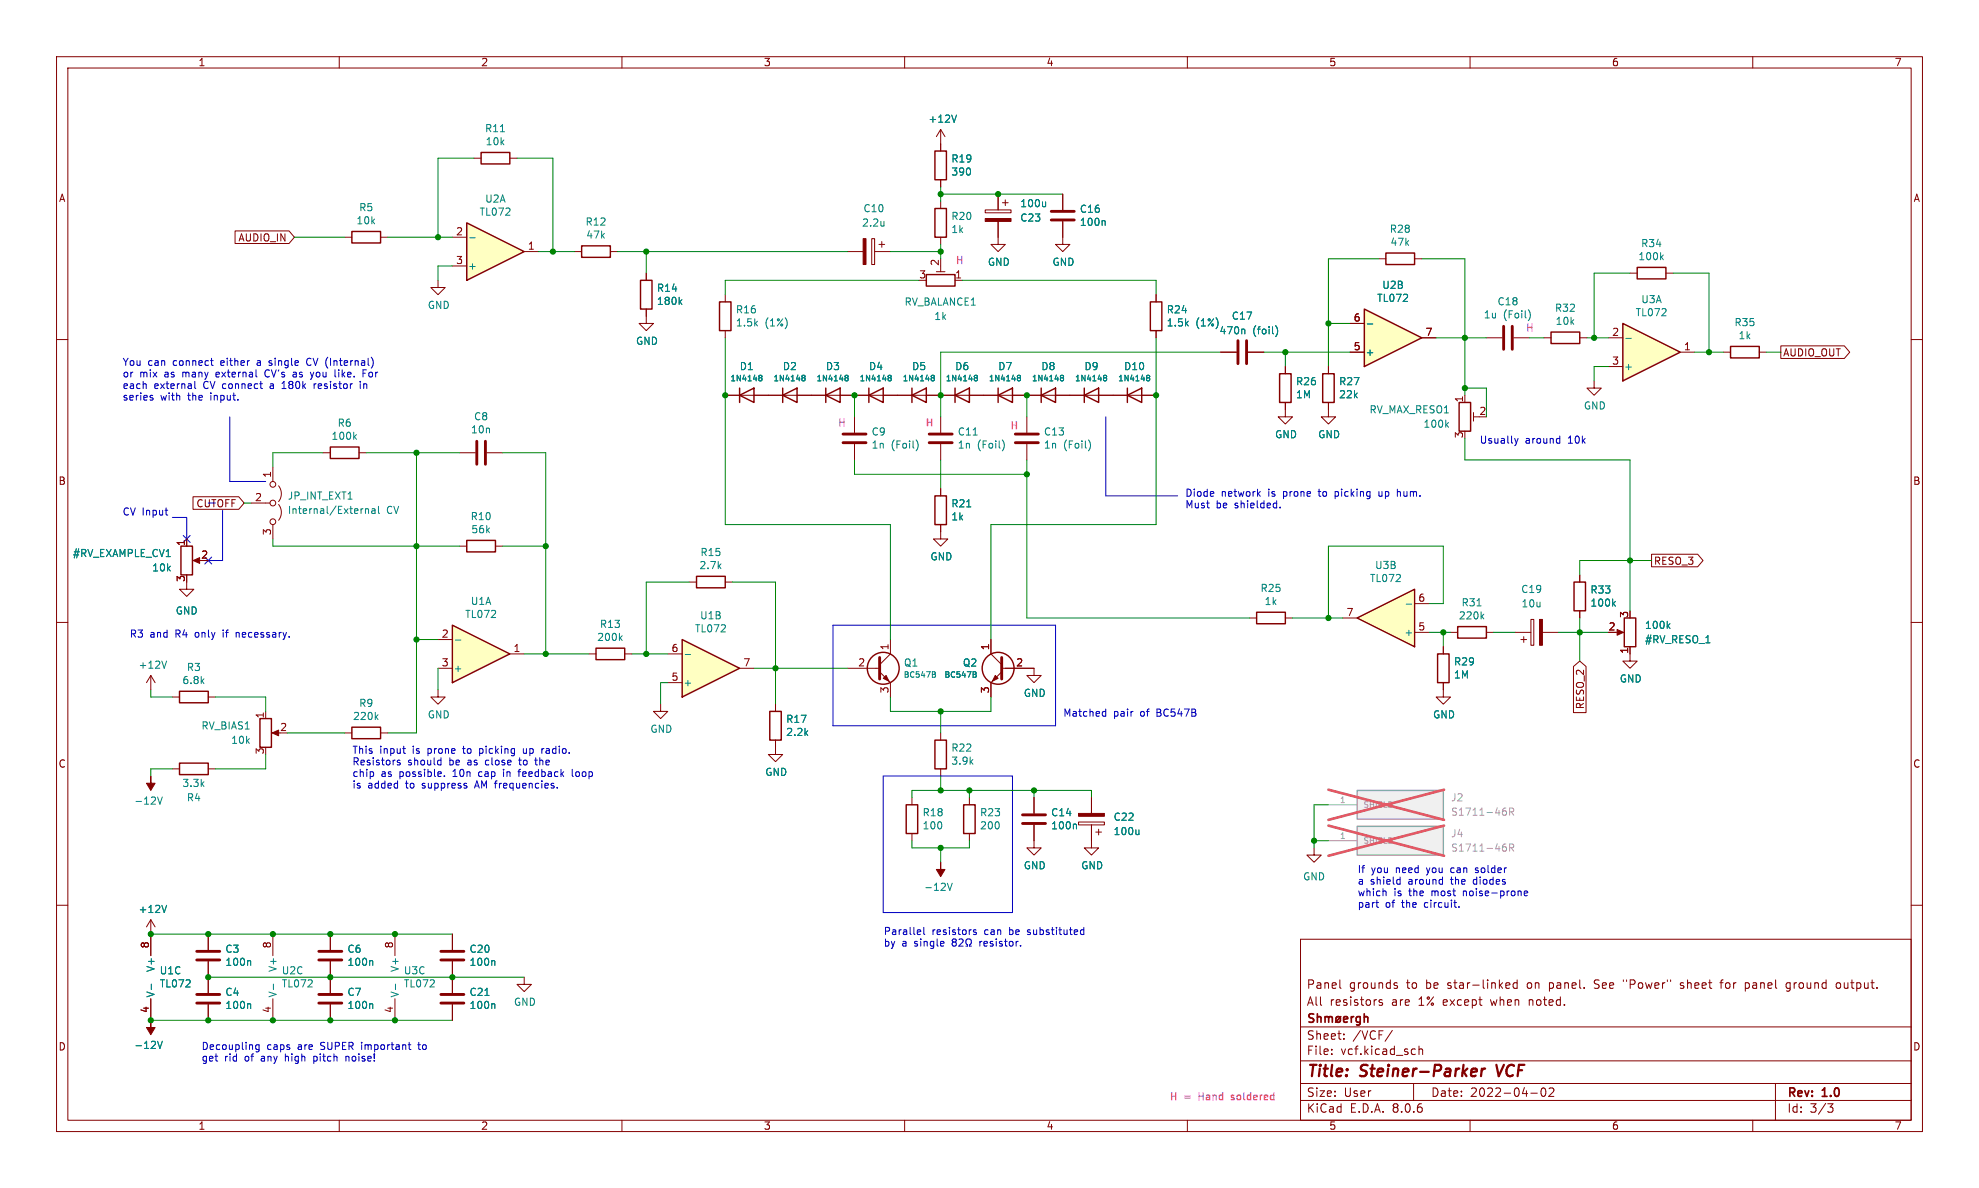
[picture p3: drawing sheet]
<svg xmlns="http://www.w3.org/2000/svg" width="350mm" height="210mm" viewBox="0 0 350 210" stroke-linecap="round" stroke-linejoin="round" font-family="sans-serif">
<g fill="none" stroke="#840000" stroke-width=".18">
<path d="M10 10h330v190h-330zM12 12h326v186h-326zM60 10v2M110 10v2M160 10v2M210 10v2M260 10v2M310 10v2M10 60h2M338 60h2M10 110h2M338 110h2"/>
<path d="M10 160h2M230 166h108v32h-108zM237 173.2v1.3l.2 .2M244.5 176.8l-.4-.1-.2 .2 .1 .2 .5 .2v.3h-.6M246.8 174.2l.3 .1 .1 .2-.2 .2h-.3M246.8 173.7l.3 .1M266.4 174.6h.6M266.4 173.8l.4-.1 .2 .4-.7 .1M268.3 173.8l-.4-.1-.3 .3v.4l.2 .2h.5M268.3 173.2v1.5M282 174.6l.2 .1M282.1 173.3l-.1 .2 .1 .4"/>
<path d="M287.1 173.2v.3M297.2 174.6l.4 .1M297.6 173.7l-.3 .1-.1 .1 .1 .2 .3 .1M304.2 173.7h.6M304.8 173.2l-.4 .2v1.3M308.7 173.8l.4-.1 .3 .3M308.7 173.7v1.5M309.4 174.4l-.3 .3-.4-.1M316.6 173.8l-.4-.1-.3 .3v.4l.1 .2h.6M316.6 173.7v1.2l-.3 .3-.3-.1M324.9 173.8l.4-.1 .2 .3v.4l-.2 .3-.4-.1-.1-.2v-.4zM338 160h2"/>
<path d="M60 198v2M110 198v2M160 198v2M210 198v2M230 194.5h108M230 191.5h108M230 187.5h108M230 181.5h108M235.5 186.3v.1M235.5 185.5v.1M237.7 183.6v.1M237.7 182.8v.1"/>
<path d="M246.3 182.1l-1.3 2M250 191.5v3M250.2 185.4l.1 .1M250.3 186.3l-.1 .1M251 184.9v1.5M251 185.6l.2-.2 .3 .1 .1 .9M260 198v2M270.8 193.2h1.1M272.8 192.4l.1-.1a.81 .81 0 0 1 .6 .6 .81 .81 0 0 1-.3 .8l-.2 .1a.82 .82 0 0 1-.5-.6 .82 .82 0 0 1 .3-.8zM274 192.5l.5-.2 .3 .2v.2l-.9 1.1h.9M310 198v2M314 191.5v6.5"/>
<path d="M323.3 195.1h.9l-.5 .6 .4 .1 .1 .5-.3 .3h-.4"/>
</g>
<path d="M261 188.9l.1 .1 .1 .4-1 .2M261 190.1l-.2 .1M262.1 188.9l-.2 1.3M262.7 188.9l-.4 .1-.3 .3M264.7 188.2l.4 2" fill="none" stroke="#840000" stroke-width=".4"/>
<g fill="none" stroke="#840000" stroke-width=".3">
<path d="M232.4 179.3l-.6-.1-.3 .3 .1 .4 .7 .2v.5l-.2 .1-.6-.1M233 179.9l.2-.2 .4 .1v.9M233 179.2v1.5M234.4 179.9l.4-.2 .2 .2M234.4 179.7v1M235 179.9l.2-.2 .4 .1v.9M235 179.9v.8M236.4 179.9l.2-.2 .4 .2 .1 .5-.2 .2-.3 .1-.2-.1zM237.1 179.7l-.9 1M239 179.7v1M239.4 179.7l-.3 .1-.1 .2M240.6 179.8l-.5-.1-.2 .3v.4l.1 .2h.6"/>
<path d="M240.6 179.7v1.2l-.3 .3-.4-.1M241.3 179.9l.2-.2 .4 .1v.9M241.3 179.2v1.5M237.6 180.2l.8-.1-.1-.3-.4-.1-.3 .2 .1 .7h.6"/>
</g>
<path d="M240 139.7h15.3v5.1h-15.3z" fill="#f0f0f0"/>
<path d="M240 139.7h15.3v5.1h-15.3z" fill="none" stroke="#a1a1a1" stroke-width=".25"/>
<path d="M234.9 142.3h5.1M266 143.3h.2l.2 .3v.4l-.4 .1M266.3 142.8l-.3 .1M267 143.5l.6-.1 .1-.1v-.3l-.7-.2v1.3M267.3 143.5l.4 .6" fill="none" stroke="#a1a1a1" stroke-width=".18"/>
<path d="M234.9 139.6l20.5 5.3M255.4 139.6l-20.5 5.3" fill="none" stroke="#e65255" stroke-width=".46"/>
<path d="M78 169.7h4M78 168.2h4M78 177.3h4M78 175.8h4" fill="none" stroke="#840000" stroke-width=".51"/>
<path d="M114.3 55.9v1.3h1.3l-1.3 1.2-1.3-1.2h1.3M128.3 52.1v1.3M128.3 58.4v1.3M69.8 165.1v3.8M69.8 176.6v3.8M80 165.1v2.8M80 170v5.5M80 177.6v2.8M92.7 172.7v1.3h1.3l-1.3 1.3-1.3-1.3h1.3" fill="none" stroke="#840000" stroke-width=".18"/>
<path d="M69.9 174v.9M85.8 176h.7M87.3 169.8l.2 .2v.7M87.3 177.4l.2 .2v.7" fill="none" stroke="#008484" stroke-width=".18"/>
<path d="M127.3 53.4h2v5h-2z" fill="none" stroke="#840000" stroke-width=".25"/>
<path d="M240 146.1h15.3v5.1h-15.3z" fill="#f0f0f0"/>
<path d="M240 146.1h15.3v5.1h-15.3z" fill="none" stroke="#a1a1a1" stroke-width=".25"/>
<path d="M234.9 148.6h5.1M266 149.7h.2l.2 .2v.4l-.4 .2M266.3 149.2l-.3 .1M267 149.9l.6-.1 .1-.2v-.3l-.7-.1v1.3M267.3 149.9l.4 .6" fill="none" stroke="#a1a1a1" stroke-width=".18"/>
<path d="M234.9 145.9l20.5 5.4M255.4 145.9l-20.5 5.4" fill="none" stroke="#e65255" stroke-width=".46"/>
<path d="M56.4 169.7h4.1M56.4 168.2h4.1M56.4 177.3h4.1M56.4 175.8h4.1" fill="none" stroke="#840000" stroke-width=".51"/>
<g fill="none" stroke="#840000" stroke-width=".18">
<path d="M114.3 48.3v1.3M114.3 54.6v1.3M33 102.9v1.3h1.3l-1.3 1.2-1.3-1.2h1.3M255.3 114.3v1.3M256.5 111.8h1.3M262.9 111.8h1.3M268 111.8h2.8M269 113.1h1M269.5 112.5v1.1M270.8 109.5h.5v4.6h-.5zM272.8 111.8h2.8M279.4 101.6v1.3"/>
<path d="M279.4 108v1.2M255.3 120.7v2.5h1.2l-1.2 1.3-1.3-1.3h1.3M48.3 165.1v3.8M48.3 176.6v3.8M58.4 165.1v2.8M58.4 170v5.5M58.4 177.6v2.8"/>
</g>
<path d="M120.2 53.3l.4 .5M120.6 53l-.5 .5M261.2 107.1h.8M262.1 108.9l.3 .5M262.4 108.6l-.4 .5M285.3 106.7l.4 .5M285.7 106.3l-.5 .5M48.4 174v.9M65.7 169.8l.2 .2v.7M65.7 177.4l.2 .2v.7" fill="none" stroke="#008484" stroke-width=".18"/>
<path d="M113.3 49.6h2v5h-2zM254.3 115.6h2v5.1h-2zM257.8 110.8h5.1v2h-5.1zM278.4 102.9h2v5.1h-2z" fill="none" stroke="#840000" stroke-width=".25"/>
<path d="M272.3 109.5h.5v4.6h-.5z" fill="#840000" stroke="#840000" stroke-width=".18"/>
<path d="M240 109.2l10.2-5v10.1z" fill="#ffffc2"/>
<path d="M191.8 69.9l2.5-1.3v2.5zM191.8 68.6v2.5M240 109.2l10.2-5v10.1zM287.3 109.2h2v5.1h-2z" fill="none" stroke="#840000" stroke-width=".25"/>
<g fill="none" stroke="#840000" stroke-width=".18">
<path d="M189.2 69.9h7.6M237.5 109.2h2.5M250.2 111.8h2.5M250.2 106.7h2.5M285.7 111.8h1.1M288.3 114.3v2.6h1.3l-1.3 1.2-1.3-1.2h1.3M26.7 162.6v6.3M26.7 176.6v3.8M26.7 162.6l-.8 1.3M26.7 162.6l.7 1.3M36.8 165.1v2.8M36.8 170v5.5"/>
<path d="M36.8 177.6v2.8"/>
</g>
<g fill="none" stroke="#008484" stroke-width=".18">
<path d="M195.3 66.7l.1 .1M195.3 66.4h.4v.2l-.2 .2M195.4 66.8h.1M195.4 66.8h-.1M195.5 66.8l.2 .2v.2l-.4 .1M248.7 106.8h1M295 110.6l.4 .5M295.4 110.2l-.5 .5M26.8 174v.9M29.5 160l-.5 1.3M44.2 177.4l.1 .2v.7M44.2 169.8l.1 .2v.7"/>
<path d="M27.9 184.1l.4 1.2 .4-1.2"/>
</g>
<g fill="#840000" stroke="#840000" stroke-width=".18">
<path d="M26.7 180.4v1.2h.7l-.7 1.3-.8-1.3h.8z"/>
<path d="M286 111.3l1.1 .5-1.1 .5z"/>
</g>
<path d="M34.8 177.3h4.1M34.8 175.8h4.1M34.8 169.7h4.1M34.8 168.2h4.1" fill="none" stroke="#840000" stroke-width=".51"/>
<path d="M241.3 54.6l10.2 5.1-10.2 5.1z" fill="#ffffc2"/>
<path d="M85.1 26.9h5.1v2.1h-5.1zM241.3 54.6l10.2 5.1-10.2 5.1zM245.1 44.7h5.1v2.1h-5.1zM274.3 58.7h5.1v2h-5.1zM258.1 71.1h2v5.1h-2zM306.1 61.2h5v2.1h-5zM31.7 134.9h5.1v2h-5.1z" fill="none" stroke="#840000" stroke-width=".25"/>
<g fill="none" stroke="#840000" stroke-width=".18">
<path d="M83.8 28h1.3M90.2 28h1.2M238.8 57.2h2.5M243.8 45.7h1.3M250.2 45.7h1.3M251.5 59.7h2.5M262.9 59.7h2.8M267.7 59.7h2.8M273 59.7h1.3M279.4 59.7h1.3M151.1 73.7v2.8M151.1 78.5v2.8"/>
<path d="M238.8 62.3h2.5M259.1 69.9v1.2M260.6 72.9v1.5M260.6 73.7h1M304.8 62.3h1.3M311.1 62.3h1.3M30.5 135.9h1.2M36.8 135.9h1.3"/>
</g>
<path d="M88.5 23.3h.7M241.8 57.3h1M270.4 54.8a1.49 1.49 0 0 1 0 1.8M162.1 77.8a1.49 1.49 0 0 1 0 1.8M255.8 75.1l.4 .4M256.2 74.7l-.5 .5M27.9 140.9l.4 1.3 .4-1.3" fill="none" stroke="#008484" stroke-width=".18"/>
<path d="M26.7 137.2v1.3h.7l-.7 1.2-.8-1.2h.8z" fill="#840000" stroke="#840000" stroke-width=".18"/>
<path d="M265.9 57.7v4M267.5 57.7v4M149.1 78.3h4.1M149.1 76.7h4.1" fill="none" stroke="#840000" stroke-width=".51"/>
<path d="M82.5 39.4l10.2 5.1-10.2 5.1z" fill="#ffffc2"/>
<path d="M82.5 39.4l10.2 5.1-10.2 5.1z" fill="none" stroke="#840000" stroke-width=".25"/>
<path d="M80 41.9h2.5M80 47h2.5M92.7 44.5h2.5M181.6 73.7v2.8M181.6 78.5v2.8" fill="none" stroke="#840000" stroke-width=".18"/>
<path d="M83.1 42h.9M192.6 77.8a1.49 1.49 0 0 1 0 1.8" fill="none" stroke="#008484" stroke-width=".18"/>
<path d="M179.6 78.3h4M179.6 76.7h4" fill="none" stroke="#840000" stroke-width=".51"/>
<path d="M287 57.2l10.2 5.1-10.2 5z" fill="#ffffc2"/>
<g fill="none" stroke="#840000" stroke-width=".25">
<path d="M165.4 26.7h2v5.1h-2zM165.4 36.9h2v5h-2zM62.2 40.9h5.1v2.1h-5.1zM102.9 43.5h5v2h-5zM287 57.2l10.2 5.1-10.2 5zM289.6 47.3h5v2h-5zM58.4 79h5.1v2.1h-5.1zM130.8 69.9l2.5-1.3v2.5zM130.8 68.6v2.5M138.4 69.9l2.6-1.3v2.5zM138.4 68.6v2.5M146 69.9l2.6-1.3v2.5z"/>
<path d="M146 68.6v2.5M153.7 69.9l2.5-1.3v2.5zM153.7 68.6v2.5M161.3 69.9l2.5-1.3v2.5zM161.3 68.6v2.5M32 96.5h2v5.1h-2zM82.5 95.5h5.1v2.1h-5.1zM165.4 87.7h2v5h-2z"/>
<circle cx="176.5" cy="118.1" r="2.82"/>
</g>
<g fill="none" stroke="#840000" stroke-width=".18">
<path d="M166.4 22.9v3.8M166.4 31.8v1.2M166.4 35.6v1.3M166.4 22.9l-.8 1.3M166.4 22.9l.7 1.3M61 41.9h1.2M67.3 41.9h1.3M77.5 49.6v1.2h1.2l-1.2 1.3-1.3-1.3h1.3M101.6 44.5h1.3M107.9 44.5h1.3M149.9 44.5h2.8M154.2 42.2h.5v4.6h-.5z"/>
<path d="M154.7 44.5h2.8M155.4 43.2h1.1M156 42.7v1M166.4 41.9v1.3M188 41.9v1.3h1.2l-1.2 1.3-1.3-1.3h1.3M284.5 59.7h2.5M288.3 48.3h1.3M294.6 48.3h1.3M128.3 69.9h38.1M281.9 67.3v1.3h1.3l-1.3 1.3-1.2-1.3h1.2M284.5 64.8h2.5M297.2 62.3h2.5"/>
<path d="M33 95.3v1.2M34.5 99.1h1.1M44.4 88.9h3.4M48.3 82.6v2.5M48.3 92.7v2.6M49.3 85.9a2.26 2.26 0 0 1 0 2.8M49.3 89.2a2.26 2.26 0 0 1 0 2.8M57.1 80h1.3M63.5 80h1.3M81.3 80h2.8M81.3 96.5h1.2M86.1 80h2.8"/>
<path d="M87.6 96.5h1.3M166.4 92.7v2.6h1.2l-1.2 1.2-1.3-1.2h1.3M166.4 86.4v1.3M175.3 113.1v2.5l1.9 1.9M177.2 118.1h5.7v1.3h1.2l-1.2 1.3-1.3-1.3h1.3M177.2 118.8l-1.9 1.9v2.5M182.9 145.8v4.1h1.2l-1.2 1.3-1.3-1.3h1.3M182.9 141v2.8M190.8 145.3h4.5v.5h-4.5zM193 145.8v4.1h1.3l-1.3 1.3-1.2-1.3h1.2M193 141v2.8M193.8 147.1h1"/>
<path d="M194.3 146.6v1"/>
<circle cx="48.3" cy="92.2" r=".51"/>
<circle cx="48.3" cy="85.6" r=".51"/>
<circle cx="48.3" cy="88.9" r=".51"/>
</g>
<g fill="none" stroke="#008484" stroke-width=".18">
<path d="M156.3 39.1v.9M156.3 39.9h.1M169.2 20.3l-.5 1.3M287.5 59.8h1M293.8 45.4l.4 .5M294.2 45.1l-.5 .5M62.7 77.2l.3 .5M63 76.8l-.4 .5M134.3 66.4h.4l.1 .2-.2 .2M134.3 66.7l.1 .1M134.4 66.8h.2M134.4 66.8h-.1"/>
<path d="M134.6 66.8l.2 .2-.1 .2-.4 .1M141.9 66.4h.4l.1 .2-.2 .2M141.9 66.7l.1 .1M142 66.8h.2M142 66.8h-.1M142.2 66.8l.2 .2-.1 .2-.4 .1M149.5 66.4h.5v.2l-.2 .2M149.5 66.7l.1 .1M149.6 66.8h.2M149.6 66.8h-.1M149.8 66.8l.2 .2v.2l-.5 .1M157.2 66.4h.4v.2l-.2 .2"/>
<path d="M157.2 66.7l.1 .1M157.3 66.8h.1M157.3 66.8h-.1M157.4 66.8l.2 .2v.2l-.4 .1M164.8 66.7l.1 .1M164.8 66.4h.4v.2l-.1 .2M164.9 66.8h.2M164.9 66.8h-.1M165.1 66.8l.1 .2v.2l-.4 .1M64.1 89.9h.1M64.6 90l.2-.1 .3 .1 .1 .8M64.6 89.9v.9"/>
<path d="M65.8 90h.5v.8M66.3 90.2l-.4 .1-.2 .2 .2 .3 .4-.1M66.9 89.5v1.1l.2 .2M171 89.6h.7M172.4 118.7l.2 .2-.2 .3 .3 .2-.2 .3M190.2 145.7l.2 .2v.6M201.4 146.7v.8M201.4 147.4l-.1 .1"/>
</g>
<path d="M84.3 78v4.1M85.9 78v4.1M177.2 116.2v3.8M180.8 145.6h4.1M180.8 144h4.1" fill="none" stroke="#840000" stroke-width=".51"/>
<g fill="#840000" stroke="#840000" stroke-width=".18">
<path d="M176 119.4l.5 .5-1 .5z"/>
<path d="M34.2 99.1l1.1-.5v1z"/>
<path d="M152.7 42.2h.5v4.6h-.5z"/>
<path d="M190.8 143.8h4.5v.5h-4.5z"/>
</g>
<path d="M80 110.5l10.2 5.1-10.2 5.1z" fill="#ffffc2"/>
<g fill="none" stroke="#840000" stroke-width=".25">
<path d="M163.8 48.5h5.1v2.1h-5.1zM176.5 69.9l2.6-1.3v2.5zM176.5 68.6v2.5M184.1 69.9l2.6-1.3v2.5zM184.1 68.6v2.5M226.3 66.1h2v5h-2zM233.9 66.1h2.1v5h-2.1zM80 110.5l10.2 5.1-10.2 5.1zM105.4 114.6h5.1v2h-5.1zM222.2 108.2h5.1v2.1h-5.1zM31.7 122.2h5.1v2h-5.1zM46 127h2v5.1h-2z"/>
<path d="M136.1 125.8h2.1v5h-2.1zM165.4 130.8h2v5.1h-2zM170.4 142.3h2.1v5h-2.1z"/>
<circle cx="156.2" cy="118.1" r="2.82"/>
</g>
<g fill="none" stroke="#840000" stroke-width=".18">
<path d="M165.6 48h1.5M166.4 47v1M168.9 49.6h1.3M166.4 73.7v2.8M166.4 78.5v2.8M174 69.9h15.2M227.3 71.1v2.6h1.3l-1.3 1.3-1.2-1.3h1.2M227.3 64.8v1.3M234.9 71.1v2.6h1.3l-1.3 1.3-1.2-1.3h1.2M234.9 64.8v1.3M26.7 119.4l-.8 1.3M26.7 119.4v2.5"/>
<path d="M26.7 119.4l.7 1.3M77.5 113.1h2.5M77.5 118.1h2.5M90.2 115.6h2.5M104.1 115.6h1.3M110.5 115.6h1.3M149.9 118.1h5.7M155.6 118.8l1.9 1.9v2.5M157.5 113.1v2.5l-1.9 1.9M221 109.2h1.2M227.3 109.2h1.3M30.5 123.2h1.2"/>
<path d="M36.8 123.2h1.3M47 125.8v1.2M48.5 129.6h1M116.8 124.5v1.3h1.3l-1.3 1.2-1.2-1.2h1.2M137.2 130.8v2.6h1.2l-1.2 1.2-1.3-1.2h1.3M137.2 124.5v1.3M166.4 129.6v1.2M166.4 135.9v1.3M171.4 141v1.3M171.4 147.3v1.3"/>
</g>
<g fill="none" stroke="#008484" stroke-width=".18">
<path d="M172.1 76.9h.7M177.3 77.8a1.49 1.49 0 0 1 0 1.8M180 66.7l.1 .1M180 66.4h.4l.1 .2-.2 .2M180.1 66.8h.2M180.1 66.8h-.1M180.3 66.8l.2 .2-.1 .2-.4 .1M187.6 66.4h.5v.2l-.2 .2M187.6 66.7l.1 .1M187.7 66.8h.2M187.7 66.8h-.1M187.9 66.8l.2 .2v.2l-.5 .1"/>
<path d="M29.5 116.9l-.5 1.2M80.5 113.2h1M109.7 112.7l.3 .5M110 112.4l-.4 .5M165.2 118.7l.2 .2-.2 .3 .3 .2-.2 .3"/>
</g>
<path d="M164.3 78.3h4.1M164.3 76.7h4.1M155.6 116.2v3.8" fill="none" stroke="#840000" stroke-width=".51"/>
<g fill="#840000" stroke="#840000" stroke-width=".18">
<path d="M156.2 119.9l.5-.5 .5 1z"/>
<path d="M48.1 129.6l1.2-.5v1z"/>
</g>
<path d="M120.6 113.1l10.2 5-10.2 5.1z" fill="#ffffc2"/>
<path d="M203.5 53.4h2v5h-2zM168.9 69.9l2.5-1.3v2.5zM168.9 68.6v2.5M199.4 69.9l2.5-1.3v2.5zM199.4 68.6v2.5M120.6 113.1l10.2 5-10.2 5.1zM123.2 101.9h5.1v2h-5.1zM62.2 128.5h5.1v2.1h-5.1zM160.3 142.3h2v5h-2z" fill="none" stroke="#840000" stroke-width=".25"/>
<g fill="none" stroke="#840000" stroke-width=".18">
<path d="M166.4 25.4v1.3M166.4 31.8v1.2M174.2 37.1h4.6v.5h-4.6zM176.5 39.1v4.1h1.3l-1.3 1.3-1.2-1.3h1.2M176.5 34.3v2.8M177.3 35.8h1M177.8 35.3v1M188 34.3v2.8M188 39.1v2.8M41.6 40.8h9.5l1 1.1-1 1.1h-9.5zM114.3 48.3v1.3M114.3 54.6v1.3"/>
<path d="M204.5 52.1v1.3M204.5 58.4v1.3M238.8 57.2h2.5M251.5 59.7h2.5M128.3 69.9h2.5M133.3 69.9h5.1M141 69.9h5M148.6 69.9h5.1M156.2 69.9h5.1M163.8 69.9h12.7M179.1 69.9h5M186.7 69.9h5.1"/>
<path d="M194.3 69.9h10.2M215.9 62.3h2.8M220.7 62.3h2.8M227.3 64.8v1.3M227.3 71.1v1.3M234.9 64.8v1.3M234.9 71.1v1.3M238.8 62.3h2.5M315 61.1h11.2l.9 1.2-.9 1.1h-11.2zM33 95.3v1.2M34.1 87.8h8.1l1 1.1-1 1.1h-8.1zM166.4 86.4v1.3"/>
<path d="M166.4 92.7v1.3M292.1 98h8.2l.9 1.1-.9 1.1h-8.2zM118.1 115.6h2.5M121.9 102.9h1.3M128.3 102.9h1.2M130.8 118.1h2.5M175.3 113.1v2.5M177.8 118.1h5.1M255.3 114.3v1.3M278.3 117.8l1.1-.9 1.1 .9v8.2h-2.2zM279.4 101.6v1.3M279.4 108v1.2"/>
<path d="M288.3 114.3v1.3M61 129.6h1.2M67.3 129.6h1.3M77.5 121.9v1.3h1.2l-1.2 1.3-1.3-1.3h1.3M118.1 120.7h2.5M137.2 124.5v1.3M137.2 130.8v1.3M175.3 120.7v2.5M255.3 120.7v1.2M161.3 141v1.3M161.3 147.3v1.3M182.9 141v2.8"/>
<path d="M182.9 145.8v2.8M193 141v2.8M193 145.8v2.8M232.4 149.9v1.3h1.3l-1.3 1.2-1.3-1.2h1.3M26.7 165.1v3.8M26.7 176.6v3.8M36.8 165.1v2.8M36.8 170v5.5M36.8 177.6v2.8M58.4 165.1v2.8M58.4 170v5.5M58.4 177.6v2.8"/>
<path d="M80 165.1v2.8M80 170v5.5M80 177.6v2.8"/>
</g>
<g fill="none" stroke="#008484" stroke-width=".18">
<path d="M169.2 20.3l-.5 1.3M184.9 35.7v.8M184.9 36.4l-.2 .1M195.3 39l.2 .2v.6M120.2 53.3l.4 .5M120.6 53l-.5 .5M220 58.2l.2 .2v.6M225.6 57.6a1.46 1.46 0 0 1 0 1.9M241.8 57.3h1M134.3 66.4h.4l.1 .2-.2 .2M134.3 66.7l.1 .1M134.4 66.8h.2"/>
<path d="M134.4 66.8h-.1M134.6 66.8l.2 .2-.1 .2-.4 .1M141.9 66.4h.4l.1 .2-.2 .2M141.9 66.7l.1 .1M142 66.8h.2M142 66.8h-.1M142.2 66.8l.2 .2-.1 .2-.4 .1M149.5 66.4h.5v.2l-.2 .2M149.5 66.7l.1 .1M149.6 66.8h.2M149.6 66.8h-.1M149.8 66.8l.2 .2v.2l-.5 .1"/>
<path d="M157.2 66.4h.4v.2l-.2 .2M157.2 66.7l.1 .1M157.3 66.8h.1M157.3 66.8h-.1M157.4 66.8l.2 .2v.2l-.4 .1M164.8 66.4h.4v.2l-.1 .2M164.8 66.7l.1 .1M164.9 66.8h.2M164.9 66.8h-.1M165.1 66.8l.1 .2v.2l-.4 .1M172.4 66.7l.1 .1M172.4 66.4h.4l.1 .2-.2 .2"/>
<path d="M172.5 66.8h.2M172.5 66.8h-.1M172.7 66.8l.2 .2-.1 .2-.4 .1M180 66.4h.4l.1 .2-.2 .2M180 66.7l.1 .1M180.1 66.8h.2M180.1 66.8h-.1M180.3 66.8l.2 .2-.1 .2-.4 .1M187.6 66.4h.5v.2l-.2 .2M187.6 66.7l.1 .1M187.7 66.8h.2M187.7 66.8h-.1"/>
<path d="M187.9 66.8l.2 .2v.2l-.5 .1M195.3 66.4h.4v.2l-.2 .2M195.3 66.7l.1 .1M195.4 66.8h.1M195.4 66.8h-.1M195.5 66.8l.2 .2v.2l-.4 .1M202.9 66.4h.4v.2l-.1 .2M202.9 66.7l.1 .1M203 66.8h.2M203 66.8h-.1M203.2 66.8l.1 .2v.2l-.4 .1M171 89.6h.7"/>
<path d="M121.2 115.7h.9M172.4 118.7l.2 .2-.2 .3 .3 .2-.2 .3M285.3 106.7l.4 .5M285.7 106.3l-.5 .5M295 110.6l.4 .5M295.4 110.2l-.5 .5M66.5 126.7l.4 .5M66.9 126.4l-.5 .4M167.6 156.1l.4 1.3 .4-1.3M190.2 145.7l.2 .2v.6M201.4 146.7v.8M201.4 147.4l-.1 .1"/>
<path d="M26.8 174v.9M29.5 160l-.5 1.3M44.2 177.4l.1 .2v.7M44.2 169.8l.1 .2v.7M65.7 169.8l.2 .2v.7M65.7 177.4l.2 .2v.7M85.8 176h.7M87.3 169.8l.2 .2v.7M87.3 177.4l.2 .2v.7M27.9 184.1l.4 1.2 .4-1.2"/>
</g>
<g fill="#840000" stroke="#840000" stroke-width=".18">
<path d="M166.4 152.4v1.3h.7l-.7 1.3-.8-1.3h.8z"/>
<path d="M174.2 38.6h4.6v.5h-4.6z"/>
</g>
<path d="M185.9 38.9h4.1M185.9 37.4h4.1M218.9 60.2v4.1M220.5 60.2v4.1" fill="none" stroke="#840000" stroke-width=".51"/>
<g fill="none" stroke="#0000c2" stroke-width=".18">
<path d="M26.7 70.3l.3 .1 .1 .2-.2 .1h-.3M26.7 69.9h.3M34.5 67.4v1.1l.1 .2M37.2 63.8h.5M37.5 64.5l.2 .1M40.6 73.7v11.4h6.4M45.9 67.8h.5M46.3 68.7h.1M47.1 65.4l-.3 .5 .3 .7M47.6 64.5l.1 .1M47.8 63.8l-.2 .1 .2 .3M49.9 68.7h.7"/>
<path d="M50.1 67.6l-.2 .2M52.2 65.8l-.3 .1M52.3 66.2h-.3l-.2 .1 .1 .3h.4M54.6 63.3a.68 .68 0 0 0-.4 .7 .68 .68 0 0 0 .4 .6M54.9 65.8l.3 .8M55.2 66.6l-.1 .3M55.5 65.8l-.3 .8M55.6 67.8v.9M55.9 67.8l-.3 .3M59.3 66.6h.1M59.9 65.8v.8M63.7 67.4v.1"/>
<path d="M63.7 67.8v.9M64.2 66h.4M64.2 65.4v1.2M195.6 73.7v14h12.7M267.9 77.5l.3 .9M268.2 78.4l-.2 .3M268.5 77.5l-.3 .9M275.8 77.5l.1 .1M275.9 77.1v1.3M275.9 78.3l-.1 .1M29.2 90.2h.5M29.6 91.1h.1"/>
<path d="M30.5 91.5h2.5v3.8M39.4 90.2v8.9h-2.6M222.5 87.3l.4 .4M222.9 86.9l-.5 .5M226.4 89.7v.1M236.1 86.9v1.3M236.1 87.7h.2M236.3 86.9l-.2 .1M243.9 86.9v.7l.3 .1M247.2 87l.3-.1 .2 .2M41.8 111.8v.8M41.9 111.8l-.1 .1"/>
<path d="M147.3 110.5h39.4v17.8h-39.4zM66 136.5v.6M70.7 134.4h-.3l-.1 .2v.1l.4 .2v.3h-.4M71.2 132.3h.5M71.5 133.1l.2 .1M77.6 134.4h.4M78 135.2h-.4M78 134v1.2M78.6 137.1v.2M84.8 132.3v1.3M84.8 133.1l.1 .1M84.9 132.3l-.1 .1"/>
<path d="M89.1 136v.1M89.1 136.4v.9M91.6 136.4h.5M91.7 134.4h.5M91.9 134l.1 1.2M92 136l-.2 .2v1.1M92.6 132.3v.7l.3 .2M94.6 134.4h.4M94.7 134v1l.3 .2M96.2 132.3l-.3 .2M98.6 139.2v.1M101.2 136v1.1l.2 .2"/>
<path d="M156.2 137.2h22.9v24.1h-22.9zM195.2 125.8h.4M195.6 125.3v1.3M195.6 126.6h-.4M243.3 159.5h.5M245 157.5l.1 .2v.6M247.3 155.5h.3M247.6 155v1.3M247.6 156.2l-.3 .1M260.9 154.2l.2 .1M261.1 153.4l-.2 .2 .2 .2M269.6 157.9l.6-.1-.1-.2-.3-.1-.2 .2v.6h.5"/>
<path d="M162.4 164.4h.4v.3l-.6 .1M162.8 165.1l-.4 .1M163.4 163.9v1.1l.2 .2M168.6 166l-.2 .2 .2 .3M168.6 166.5l-.2 .3 .1 .3 .1 .2h.3l.2-.3v-.2l-.2-.3M168.6 166.5h.3M168.9 166l.2 .2-.2 .3M169.8 166l-.2 .1M170.1 166l.2 .2v.3l-.7 .8h.7M171.2 166h-.2a.58 .58 0 0 0 .1 1v.3h-.3M171.4 166h.2a.58 .58 0 0 1-.1 1v.3h.3M172.6 164.4h-.3l-.1 .1v.2l.4 .1v.3h-.4"/>
<path d="M180.5 167.1v.2M191.2 165.1h.5M191.2 164.4h.5M191.7 163.9v1.3M243.6 160.3l.2 .1M258 160.3v.1M45.8 184.7v1l-.1 .2-.3 .1M45.8 184.7h-.3l-.3 .2 .1 .6h.5M55.5 186.7v1.3M55.5 187.5l.1 .1M55.6 186.7l-.1 .1M61.2 186.7v.9"/>
<path d="M61.5 186.7l-.3 .1M72.2 184.7h.5M72.4 184.3v1l.3 .2M73.9 184.7h.5M74.1 184.3v1.2"/>
</g>
<path d="M212.1 193.2v1.2M212.1 193.8h.7M218.2 193.6h-.3l-.2 .2 .1 .1 .4 .2v.3h-.5" fill="none" stroke="#f0f" stroke-width=".25"/>
<g fill="none" stroke="#008400" stroke-width=".18">
<path d="M83.8 28h-6.3v13.9M91.4 28h6.4v16.5M166.4 33v2.6M166.4 34.3h21.6M52.1 41.9h8.9M68.6 41.9h11.4M80 47h-2.5v2.6M95.2 44.5h6.4M109.2 44.5h40.7M114.3 44.5v3.8M128.3 59.7v33h29.2v20.4M157.5 44.5h8.9"/>
<path d="M162.6 49.6h-34.3v2.5M166.4 43.2v2.5M170.2 49.6h34.3v2.5M204.5 59.7v33h-29.2v20.4M234.9 57.2h3.9M243.8 45.7h-8.9v19.1M251.5 45.7h7.6v24.2M254 59.7h8.9M270.5 59.7h2.5M280.7 59.7h3.8M288.3 48.3h-6.4v11.4M295.9 48.3h6.4v14"/>
<path d="M151.1 69.9v3.8M181.6 69.9v3.8M215.9 62.3h-49.5v11.4M223.5 62.3h15.3M227.3 62.3v2.5M259.1 77.5v3.8h29.2v26.7M259.1 68.6h3.8v5.1M284.5 64.8h-2.6v2.5M299.7 62.3h5.1M312.4 62.3h2.6M43.2 88.9h1.2M48.3 95.3v1.2h33"/>
<path d="M57.1 80h-8.8v2.6M64.8 80h16.5M73.7 80v49.6h-5.1M88.9 80h7.6v35.6M88.9 96.5h7.6M151.1 81.3v2.5h30.5M166.4 81.3v5.1M181.6 81.3v27.9h39.4M292.1 99.1h-12.7v2.5M73.7 113.1h3.8M77.5 118.1v3.8M92.7 115.6h11.4"/>
<path d="M111.8 115.6h6.3M121.9 102.9h-7.6v12.7M129.5 102.9h7.7v21.6M133.3 118.1h16.6M228.6 109.2h8.9M252.7 106.7h2.6v-10.2h-20.4v12.7M252.7 111.8h3.8M255.3 111.8v2.5M264.2 111.8h3.8M275.6 111.8h8.9M279.4 109.2v7.7M26.7 121.9v1.3h3.8"/>
<path d="M30.5 135.9h-3.8v1.3M38.1 123.2h8.9v2.6M47 133.4v2.5h-8.9M50.8 129.6h10.2M118.1 120.7h-1.3v3.8M157.5 123.2v2.6h17.8v-2.6M166.4 125.8v3.8M166.4 137.2v2.5M171.4 139.7v1.3M182.9 139.7v1.3M161.3 141v-1.3h31.7v1.3M161.3 148.6v1.3h10.1v-1.3"/>
<path d="M166.4 149.9v2.5M232.4 148.6h2.5M234.9 142.3h-2.5v7.6M26.7 165.1h53.3M36.8 172.7h55.9M26.7 180.4h53.3"/>
</g>
<path d="M32.4 94.7l1.2 1.2M33.6 94.7l-1.2 1.2M36.2 98.5l1.2 1.2M37.4 98.5l-1.2 1.2" fill="none" stroke="#000084" stroke-width=".18"/>
<g fill="#008400" stroke="#008400" stroke-width=".18">
<circle cx="80" cy="172.7" r=".46"/>
<circle cx="58.4" cy="165.1" r=".46"/>
<circle cx="58.4" cy="172.7" r=".46"/>
<circle cx="69.8" cy="165.1" r=".46"/>
<circle cx="58.4" cy="180.4" r=".46"/>
<circle cx="48.3" cy="180.4" r=".46"/>
<circle cx="48.3" cy="165.1" r=".46"/>
<circle cx="36.8" cy="180.4" r=".46"/>
<circle cx="36.8" cy="172.7" r=".46"/>
<circle cx="69.8" cy="180.4" r=".46"/>
<circle cx="26.7" cy="180.4" r=".46"/>
<circle cx="73.7" cy="96.5" r=".46"/>
<circle cx="114.3" cy="44.5" r=".46"/>
<circle cx="73.7" cy="80" r=".46"/>
<circle cx="97.8" cy="44.5" r=".46"/>
<circle cx="77.5" cy="41.9" r=".46"/>
<circle cx="96.5" cy="96.5" r=".46"/>
<circle cx="96.5" cy="115.6" r=".46"/>
<circle cx="137.2" cy="118.1" r=".46"/>
<circle cx="114.3" cy="115.6" r=".46"/>
<circle cx="26.7" cy="165.1" r=".46"/>
<circle cx="36.8" cy="165.1" r=".46"/>
<circle cx="73.7" cy="113.1" r=".46"/>
<circle cx="128.3" cy="69.9" r=".46"/>
<circle cx="166.4" cy="44.5" r=".46"/>
<circle cx="166.4" cy="34.3" r=".46"/>
<circle cx="181.6" cy="69.9" r=".46"/>
<circle cx="176.5" cy="34.3" r=".46"/>
<circle cx="166.4" cy="69.9" r=".46"/>
<circle cx="151.1" cy="69.9" r=".46"/>
<circle cx="166.4" cy="125.8" r=".46"/>
<circle cx="232.4" cy="148.6" r=".46"/>
<circle cx="181.6" cy="83.8" r=".46"/>
<circle cx="204.5" cy="69.9" r=".46"/>
<circle cx="227.3" cy="62.3" r=".46"/>
<circle cx="166.4" cy="139.7" r=".46"/>
<circle cx="171.4" cy="139.7" r=".46"/>
<circle cx="166.4" cy="149.9" r=".46"/>
<circle cx="182.9" cy="139.7" r=".46"/>
<circle cx="281.9" cy="59.7" r=".46"/>
<circle cx="302.3" cy="62.3" r=".46"/>
<circle cx="259.1" cy="59.7" r=".46"/>
<circle cx="259.1" cy="68.6" r=".46"/>
<circle cx="234.9" cy="57.2" r=".46"/>
<circle cx="288.3" cy="99.1" r=".46"/>
<circle cx="234.9" cy="109.2" r=".46"/>
<circle cx="279.4" cy="111.8" r=".46"/>
<circle cx="255.3" cy="111.8" r=".46"/>
</g>
<g font-size="2.8" fill="#840000">
<text x="231" y="190.9">Title:</text>
<text x="240.7" y="190.9">Steiner-Parker</text>
<text x="265.6" y="190.9">VCF</text>
</g>
<g font-size="2.1" fill="#840000">
<text x="231" y="178">All</text>
<text x="231" y="175">Panel</text>
<text x="235.2" y="178">resistors</text>
<text x="238.6" y="175">grounds</text>
<text x="246.2" y="178">are</text>
<text x="248.8" y="175">to</text>
<text x="251.1" y="178">1% except</text>
<text x="252.3" y="175">be</text>
<text x="256.3" y="175">star-linked</text>
<text x="264.1" y="178">when</text>
<text x="270.5" y="175">on</text>
<text x="271" y="178">noted.</text>
<text x="274.5" y="175">panel.</text>
<text x="282.7" y="175">See</text>
<text x="288" y="175">&quot;Power&quot;</text>
<text x="298.2" y="175">sheet</text>
<text x="305.5" y="175">for</text>
<text x="310" y="175">panel</text>
<text x="317.4" y="175">ground</text>
<text x="326.4" y="175">output.</text>
<text x="231" y="184">Sheet:</text>
<text x="239.2" y="184">/VCF/</text>
<text x="231" y="186.7">File:</text>
<text x="237.1" y="186.7">vcf.kicad_sch</text>
<text x="231" y="196.9">KiCad</text>
<text x="231" y="194.1">Size:</text>
<text x="237.7" y="194.1">User</text>
<text x="238.7" y="196.9">E.D.A.</text>
<text x="246.3" y="196.9">8.0.6</text>
<text x="253" y="194.1">Date:</text>
<text x="260" y="194.1">2022-04-02</text>
<text x="316" y="194.3">Rev:</text>
<text x="316" y="196.9">Id:</text>
<text x="320.1" y="196.9">3/3</text>
<text x="322.4" y="194.3">1.0</text>
</g>
<g font-size="1.8" fill="#840000">
<text x="35" y="11.9">1</text>
<text x="85" y="11.9">2</text>
<text x="135" y="11.9">3</text>
<text x="185" y="11.9">4</text>
<text x="235" y="11.9">5</text>
<text x="285" y="11.9">6</text>
<text x="335" y="11.9">7</text>
<text x="10.3" y="35.9">A</text>
<text x="338.4" y="35.9">A</text>
<text x="80.6" y="41.7">2</text>
<text x="42.1" y="42.9">AUDIO_IN</text>
<text x="80.6" y="46.8">3</text>
<text x="93.3" y="44.2">1</text>
<text x="166.1" y="47.1" transform="rotate(-90 166.1 47.1)">2</text>
<text x="162.5" y="49.3">3</text>
<text x="168.8" y="49.3">1</text>
<text x="239.3" y="56.9">6</text>
<text x="252" y="59.5">7</text>
<text x="285" y="59.5">2</text>
<text x="239.3" y="62">5</text>
<text x="285" y="64.5">3</text>
<text x="297.7" y="62">1</text>
<text x="315.3" y="63.2">AUDIO_OUT</text>
<text x="258.8" y="71.2" transform="rotate(-90 258.8 71.2)">1</text>
<text x="258.8" y="77.6" transform="rotate(-90 258.8 77.6)">3</text>
<text x="261.5" y="73.4">2</text>
<text x="10.3" y="85.9">B</text>
<text x="45" y="88.7">2</text>
<text x="48" y="84.6" transform="rotate(-90 48 84.6)">1</text>
<text x="338.3" y="85.9">B</text>
<text x="48" y="94.7" transform="rotate(-90 48 94.7)">3</text>
<text x="32.8" y="96.6" transform="rotate(-90 32.8 96.6)">1</text>
<text x="35.5" y="98.8">2</text>
<text x="292.4" y="100">RESO_3</text>
<text x="32.8" y="103" transform="rotate(-90 32.8 103)">3</text>
<text x="250.8" y="106.5">6</text>
<text x="78" y="112.8">2</text>
<text x="238.1" y="109">7</text>
<text x="250.8" y="111.5">5</text>
<text x="284.4" y="111.5">2</text>
<text x="288" y="109.3" transform="rotate(-90 288 109.3)">3</text>
<text x="78" y="117.9">3</text>
<text x="90.7" y="115.3">1</text>
<text x="118.7" y="115.3">6</text>
<text x="131.4" y="117.9">7</text>
<text x="151.7" y="117.9">2</text>
<text x="157.2" y="115" transform="rotate(-90 157.2 115)">1</text>
<text x="175" y="115" transform="rotate(-90 175 115)">1</text>
<text x="179.6" y="117.9">2</text>
<text x="288" y="115.7" transform="rotate(-90 288 115.7)">1</text>
<text x="118.7" y="120.4">5</text>
<text x="157.2" y="122.7" transform="rotate(-90 157.2 122.7)">3</text>
<text x="175" y="122.7" transform="rotate(-90 175 122.7)">3</text>
<text x="280.4" y="125.5" transform="rotate(-90 280.4 125.5)">RESO_2</text>
<text x="46.7" y="127.1" transform="rotate(-90 46.7 127.1)">1</text>
<text x="49.5" y="129.3">2</text>
<text x="10.3" y="135.9">C</text>
<text x="46.7" y="133.4" transform="rotate(-90 46.7 133.4)">3</text>
<text x="338.3" y="135.9">C</text>
<text x="26.4" y="167.7" transform="rotate(-90 26.4 167.7)">8</text>
<text x="48" y="167.7" transform="rotate(-90 48 167.7)">8</text>
<text x="69.6" y="167.7" transform="rotate(-90 69.6 167.7)">8</text>
<text x="26.4" y="179.2" transform="rotate(-90 26.4 179.2)">4</text>
<text x="48" y="179.2" transform="rotate(-90 48 179.2)">4</text>
<text x="69.6" y="179.2" transform="rotate(-90 69.6 179.2)">4</text>
<text x="10.3" y="185.9">D</text>
<text x="338.3" y="185.9">D</text>
<text x="35" y="199.9">1</text>
<text x="85" y="199.9">2</text>
<text x="135" y="199.9">3</text>
<text x="185" y="199.9">4</text>
<text x="235" y="199.9">5</text>
<text x="285" y="199.9">6</text>
<text x="335" y="199.9">7</text>
</g>
<g font-size="1.8" fill="#008484">
<text x="85.7" y="23.6">R11</text>
<text x="164.1" y="21.9">+12V</text>
<text x="85.8" y="25.9">10k</text>
<text x="168.2" y="28.9">R19</text>
<text x="168.2" y="31.2">390</text>
<text x="62.9" y="39.9">10k</text>
<text x="63.4" y="37.5">R5</text>
<text x="84.7" y="38.3">TL072</text>
<text x="85.7" y="36">U2A</text>
<text x="103.5" y="40.1">R12</text>
<text x="152.4" y="40.3">2.2u</text>
<text x="152.6" y="37.7">C10</text>
<text x="168.2" y="39.1">R20</text>
<text x="168.2" y="41.4">1k</text>
<text x="180.3" y="36.8">100u</text>
<text x="180.3" y="39.4">C23</text>
<text x="190.9" y="40.1">100n</text>
<text x="190.9" y="37.8">C16</text>
<text x="245.7" y="41.4">R28</text>
<text x="82.7" y="47.9">+</text>
<text x="103.6" y="42.4">47k</text>
<text x="174.6" y="47.2">GND</text>
<text x="186.1" y="47.2">GND</text>
<text x="245.8" y="43.7">47k</text>
<text x="289.7" y="46.2">100k</text>
<text x="290.2" y="43.9">R34</text>
<text x="116.1" y="51.8">R14</text>
<text x="243.5" y="53.6">TL072</text>
<text x="244.4" y="51.3">U2B</text>
<text x="290.2" y="53.8">U3A</text>
<text x="75.6" y="54.8">GND</text>
<text x="116.1" y="54.1">180k</text>
<text x="130.1" y="55.6">R16</text>
<text x="130.1" y="57.9">1.5k</text>
<text x="135.3" y="57.9">(1%)</text>
<text x="159.9" y="54.2">RV_BALANCE1</text>
<text x="165.1" y="56.8">1k</text>
<text x="206.3" y="55.6">R24</text>
<text x="206.3" y="57.9">1.5k</text>
<text x="211.5" y="57.9">(1%)</text>
<text x="215.6" y="59.3">470n</text>
<text x="217.8" y="56.7">C17</text>
<text x="221.5" y="59.3">(foil)</text>
<text x="262.3" y="56.5">1u</text>
<text x="264.8" y="54.2">C18</text>
<text x="265.9" y="56.5">(Foil)</text>
<text x="274.9" y="55.3">R32</text>
<text x="275" y="57.6">10k</text>
<text x="289.2" y="56.1">TL072</text>
<text x="306.7" y="57.9">R35</text>
<text x="112.4" y="61.2">GND</text>
<text x="130.7" y="65.6">D1</text>
<text x="138.4" y="65.6">D2</text>
<text x="146" y="65.6">D3</text>
<text x="153.6" y="65.6">D4</text>
<text x="161.2" y="65.6">D5</text>
<text x="168.8" y="65.6">D6</text>
<text x="176.5" y="65.6">D7</text>
<text x="184.1" y="65.6">D8</text>
<text x="191.7" y="65.6">D9</text>
<text x="198.7" y="65.6">D10</text>
<text x="241.4" y="63.1">+</text>
<text x="287.1" y="65.7">+</text>
<text x="307.4" y="60.2">1k</text>
<text x="229.1" y="70.6">1M</text>
<text x="229.1" y="68.3">R26</text>
<text x="236.7" y="70.6">22k</text>
<text x="236.7" y="68.3">R27</text>
<text x="58.5" y="78">100k</text>
<text x="59.6" y="75.6">R6</text>
<text x="83.2" y="76.8">10n</text>
<text x="83.7" y="74.5">C8</text>
<text x="154.1" y="77.2">C9</text>
<text x="169.3" y="77.2">C11</text>
<text x="184.5" y="77.2">C13</text>
<text x="225.4" y="77.7">GND</text>
<text x="233" y="77.7">GND</text>
<text x="242.1" y="73.3">RV_MAX_RESO1</text>
<text x="251.7" y="75.8">100k</text>
<text x="280" y="72.6">GND</text>
<text x="154.1" y="79.5">1n</text>
<text x="157.6" y="79.5">(Foil)</text>
<text x="169.3" y="79.5">1n</text>
<text x="172.8" y="79.5">(Foil)</text>
<text x="184.5" y="79.5">1n</text>
<text x="188.1" y="79.5">(Foil)</text>
<text x="50.8" y="88.5">JP_INT_EXT1</text>
<text x="168.2" y="89.9">R21</text>
<text x="50.8" y="91.1">Internal/External</text>
<text x="68.4" y="91.1">CV</text>
<text x="83.1" y="92.2">R10</text>
<text x="83.3" y="94.5">56k</text>
<text x="168.2" y="92.2">1k</text>
<text x="12.8" y="98.7">#RV_EXAMPLE_CV1</text>
<text x="26.8" y="101.2">10k</text>
<text x="123.6" y="100.8">2.7k</text>
<text x="123.8" y="98.5">R15</text>
<text x="164.5" y="99.3">GND</text>
<text x="243.1" y="100.8">U3B</text>
<text x="83.2" y="107.1">U1A</text>
<text x="222.8" y="104.9">R25</text>
<text x="223.6" y="107.2">1k</text>
<text x="242.2" y="103.1">TL072</text>
<text x="258.4" y="107.4">R31</text>
<text x="268.9" y="105">C19</text>
<text x="269" y="107.6">10u</text>
<text x="281.2" y="105.1">R33</text>
<text x="281.2" y="107.4">100k</text>
<text x="31" y="108.8">GND</text>
<text x="82.2" y="109.4">TL072</text>
<text x="105.5" y="113.5">200k</text>
<text x="106" y="111.2">R13</text>
<text x="122.8" y="112">TL072</text>
<text x="123.7" y="109.7">U1B</text>
<text x="248.3" y="112.6">+</text>
<text x="257.9" y="109.7">220k</text>
<text x="290.8" y="113.9">#RV_RESO_1</text>
<text x="290.8" y="111.4">100k</text>
<text x="24.4" y="118.4">+12V</text>
<text x="32.9" y="118.8">R3</text>
<text x="80.1" y="119">+</text>
<text x="159.8" y="118">Q1</text>
<text x="170.2" y="118">Q2</text>
<text x="257.1" y="117.8">R29</text>
<text x="32.2" y="121.1">6.8k</text>
<text x="63.4" y="125.2">R9</text>
<text x="120.8" y="121.5">+</text>
<text x="181" y="123.4">GND</text>
<text x="257.1" y="120.1">1M</text>
<text x="286.4" y="120.9">GND</text>
<text x="35.5" y="129.2">RV_BIAS1</text>
<text x="40.8" y="131.7">10k</text>
<text x="62.3" y="127.5">220k</text>
<text x="75.6" y="127.2">GND</text>
<text x="114.9" y="129.7">GND</text>
<text x="138.9" y="130.3">2.2k</text>
<text x="138.9" y="128">R17</text>
<text x="253.4" y="127.2">GND</text>
<text x="135.3" y="137.4">GND</text>
<text x="168.2" y="135.4">3.9k</text>
<text x="168.2" y="133.1">R22</text>
<text x="23.6" y="142.4">-12V</text>
<text x="32.2" y="139.3">3.3k</text>
<text x="32.9" y="141.9">R4</text>
<text x="163.1" y="146.8">100</text>
<text x="163.1" y="144.5">R18</text>
<text x="173.2" y="146.8">200</text>
<text x="173.2" y="144.5">R23</text>
<text x="185.8" y="146.8">100n</text>
<text x="185.8" y="144.5">C14</text>
<text x="196.9" y="147.8">100u</text>
<text x="196.9" y="145.3">C22</text>
<text x="181" y="153.9">GND</text>
<text x="191.1" y="153.9">GND</text>
<text x="230.4" y="155.8">GND</text>
<text x="24.4" y="161.6">+12V</text>
<text x="163.3" y="157.7">-12V</text>
<text x="27.5" y="171.9" transform="rotate(-90 27.5 171.9)">V+</text>
<text x="28.2" y="172.4">U1C</text>
<text x="39.8" y="168.6">C3</text>
<text x="39.8" y="170.9">100n</text>
<text x="49.1" y="171.9" transform="rotate(-90 49.1 171.9)">V+</text>
<text x="49.7" y="172.4">U2C</text>
<text x="61.4" y="168.6">C6</text>
<text x="61.4" y="170.9">100n</text>
<text x="70.7" y="171.9" transform="rotate(-90 70.7 171.9)">V+</text>
<text x="71.3" y="172.4">U3C</text>
<text x="82.9" y="170.9">100n</text>
<text x="82.9" y="168.6">C20</text>
<text x="27.5" y="176.4" transform="rotate(-90 27.5 176.4)">V-</text>
<text x="28.2" y="174.8">TL072</text>
<text x="39.8" y="176.3">C4</text>
<text x="39.8" y="178.6">100n</text>
<text x="49.1" y="176.4" transform="rotate(-90 49.1 176.4)">V-</text>
<text x="49.7" y="174.8">TL072</text>
<text x="61.4" y="176.3">C7</text>
<text x="61.4" y="178.6">100n</text>
<text x="70.7" y="176.4" transform="rotate(-90 70.7 176.4)">V-</text>
<text x="71.3" y="174.8">TL072</text>
<text x="82.9" y="178.6">100n</text>
<text x="82.9" y="176.3">C21</text>
<text x="90.8" y="178">GND</text>
<text x="23.6" y="185.6">-12V</text>
</g>
<g font-size="1.8" fill="#f0f">
<text x="168.9" y="46.8">H</text>
<text x="269.7" y="58.7">H</text>
<text x="148.1" y="75.5">H</text>
<text x="163.6" y="75.5">H</text>
<text x="178.6" y="76">H</text>
<text x="206.8" y="194.6">H</text>
<text x="209.6" y="194.6">=</text>
<text x="212.6" y="194.6">Hand</text>
<text x="218.9" y="194.6">soldered</text>
</g>
<g font-size="1.8" fill="#0000c2">
<text x="21.6" y="64.8">You</text>
<text x="26.1" y="64.8">can</text>
<text x="30.7" y="64.8">connect</text>
<text x="39.3" y="64.8">either</text>
<text x="45.9" y="64.8">a</text>
<text x="48.2" y="64.8">single</text>
<text x="55.1" y="64.8">CV (Internal)</text>
<text x="21.6" y="66.8">or</text>
<text x="21.6" y="68.9">each</text>
<text x="21.6" y="70.9">series</text>
<text x="24.7" y="66.8">mix</text>
<text x="27.2" y="68.9">external</text>
<text x="28.4" y="70.9">with</text>
<text x="29.2" y="66.8">as</text>
<text x="32.5" y="66.8">many</text>
<text x="33.4" y="70.9">the</text>
<text x="36.1" y="68.9">CV connect</text>
<text x="37.5" y="70.9">input.</text>
<text x="38.7" y="66.8">external</text>
<text x="47.5" y="66.8">CV's</text>
<text x="48.2" y="68.9">a</text>
<text x="50.5" y="68.9">180k</text>
<text x="52.7" y="66.8">as</text>
<text x="56" y="66.8">you</text>
<text x="56.4" y="68.9">resistor</text>
<text x="60.5" y="66.8">like.</text>
<text x="64.7" y="68.9">in</text>
<text x="65.6" y="66.8">For</text>
<text x="261.6" y="78.5">Usually</text>
<text x="269.7" y="78.5">around</text>
<text x="277.4" y="78.5">10k</text>
<text x="34.6" y="89.9">CUTOFF</text>
<text x="209.5" y="87.9">Diode</text>
<text x="209.5" y="89.9">Must</text>
<text x="215.1" y="89.9">be</text>
<text x="216" y="87.9">network</text>
<text x="218.5" y="89.9">shielded.</text>
<text x="224.4" y="87.9">is</text>
<text x="227.2" y="87.9">prone</text>
<text x="233.7" y="87.9">to</text>
<text x="236.8" y="87.9">picking</text>
<text x="244.7" y="87.9">up</text>
<text x="248.2" y="87.9">hum.</text>
<text x="21.6" y="91.2">CV Input</text>
<text x="22.9" y="112.8">R3</text>
<text x="26.5" y="112.8">and</text>
<text x="31.1" y="112.8">R4</text>
<text x="34.8" y="112.8">only</text>
<text x="39.9" y="112.8">if</text>
<text x="42.4" y="112.8">necessary.</text>
<text x="188" y="126.8">Matched</text>
<text x="196.9" y="126.8">pair</text>
<text x="201.8" y="126.8">of</text>
<text x="204.8" y="126.8">BC547B</text>
<text x="62.2" y="133.3">This</text>
<text x="62.2" y="135.4">Resistors</text>
<text x="62.2" y="137.4">chip</text>
<text x="67.2" y="133.3">input</text>
<text x="67.4" y="137.4">as</text>
<text x="70.7" y="137.4">possible.</text>
<text x="72.1" y="135.4">should</text>
<text x="73.1" y="133.3">is</text>
<text x="75.9" y="133.3">prone</text>
<text x="79.6" y="135.4">be</text>
<text x="80.4" y="137.4">10n</text>
<text x="82.4" y="133.3">to</text>
<text x="83" y="135.4">as</text>
<text x="85.1" y="137.4">cap</text>
<text x="85.4" y="133.3">picking</text>
<text x="86.3" y="135.4">close</text>
<text x="89.7" y="137.4">in</text>
<text x="92.5" y="135.4">to</text>
<text x="92.6" y="137.4">feedback</text>
<text x="93.4" y="133.3">up</text>
<text x="95.6" y="135.4">the</text>
<text x="96.9" y="133.3">radio.</text>
<text x="102.2" y="137.4">loop</text>
<text x="62.2" y="139.5">is</text>
<text x="65" y="139.5">added</text>
<text x="71.9" y="139.5">to</text>
<text x="74.9" y="139.5">suppress</text>
<text x="84.5" y="139.5">AM frequencies.</text>
<text x="240" y="154.4">If</text>
<text x="242.5" y="154.4">you</text>
<text x="247" y="154.4">need</text>
<text x="252.6" y="154.4">you</text>
<text x="257.1" y="154.4">can</text>
<text x="261.6" y="154.4">solder</text>
<text x="240" y="156.5">a</text>
<text x="240" y="158.5">which</text>
<text x="240" y="160.6">part</text>
<text x="242.3" y="156.5">shield</text>
<text x="245" y="160.6">of</text>
<text x="246.5" y="158.5">is</text>
<text x="248.1" y="160.6">the</text>
<text x="249.2" y="156.5">around</text>
<text x="249.3" y="158.5">the</text>
<text x="252.2" y="160.6">circuit.</text>
<text x="253.5" y="158.5">most</text>
<text x="256.9" y="156.5">the</text>
<text x="259.2" y="158.5">noise-prone</text>
<text x="261" y="156.5">diodes</text>
<text x="156.2" y="165.4">Parallel</text>
<text x="156.2" y="167.4">by</text>
<text x="159.5" y="167.4">a</text>
<text x="161.8" y="167.4">single</text>
<text x="164.8" y="165.4">resistors</text>
<text x="173.7" y="167.4">resistor.</text>
<text x="174.2" y="165.4">can</text>
<text x="178.8" y="165.4">be</text>
<text x="182.2" y="165.4">substituted</text>
<text x="35.6" y="185.7">Decoupling</text>
<text x="47.2" y="185.7">caps</text>
<text x="52.8" y="185.7">are</text>
<text x="57" y="185.7">SUPER</text>
<text x="64.4" y="185.7">important</text>
<text x="74.7" y="185.7">to</text>
<text x="35.6" y="187.7">get</text>
<text x="39.7" y="187.7">rid</text>
<text x="43.4" y="187.7">of</text>
<text x="46.5" y="187.7">any</text>
<text x="50.9" y="187.7">high</text>
<text x="56.1" y="187.7">pitch</text>
<text x="62" y="187.7">noise!</text>
</g>
<g font-size="1.8" fill="#a1a1a1">
<text x="256.6" y="141.9">J2</text>
<text x="256.6" y="144.4">S1711-46R</text>
<text x="256.6" y="148.2">J4</text>
<text x="256.6" y="150.7">S1711-46R</text>
</g>
<g font-size="1.4" fill="#008484">
<text x="129.1" y="67.6">1N4148</text>
<text x="136.7" y="67.6">1N4148</text>
<text x="144.3" y="67.6">1N4148</text>
<text x="151.9" y="67.6">1N4148</text>
<text x="159.6" y="67.6">1N4148</text>
<text x="167.2" y="67.6">1N4148</text>
<text x="174.8" y="67.6">1N4148</text>
<text x="182.4" y="67.6">1N4148</text>
<text x="190" y="67.6">1N4148</text>
<text x="197.7" y="67.6">1N4148</text>
<text x="159.7" y="120">BC547B</text>
<text x="166.9" y="120">BC547B</text>
</g>
<g font-size="1.4" fill="#a1a1a1">
<text x="236.9" y="142">1</text>
<text x="241" y="143">SHIELD</text>
<text x="236.9" y="148.4">1</text>
<text x="241" y="149.4">SHIELD</text>
</g>
</svg>
